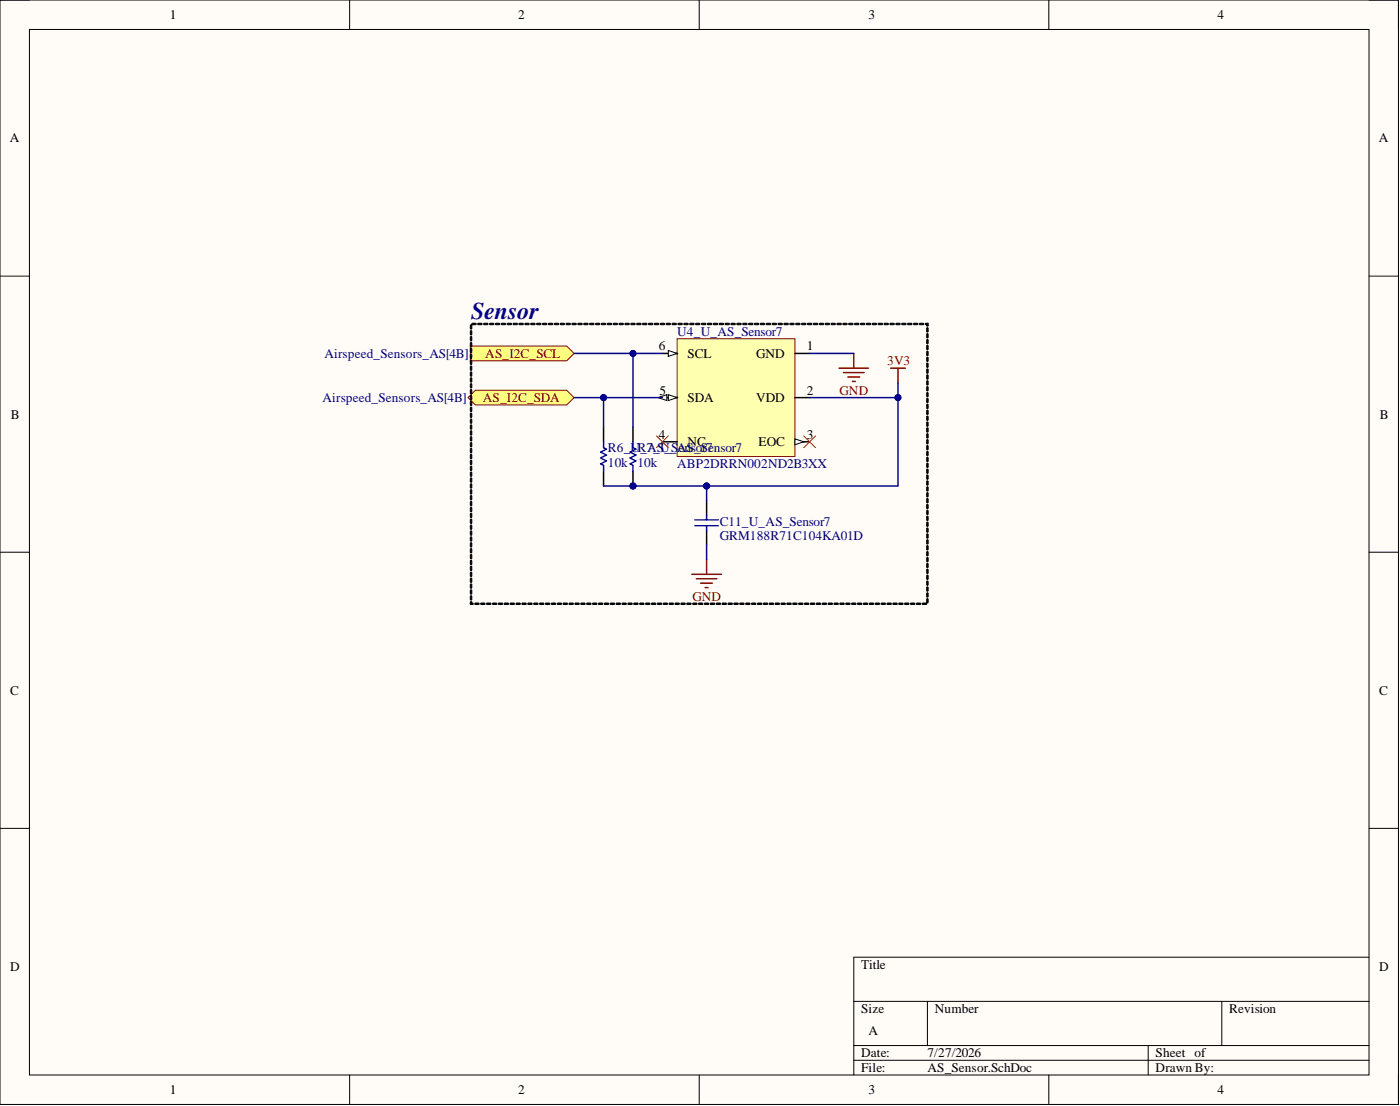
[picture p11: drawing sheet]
<svg xmlns="http://www.w3.org/2000/svg" width="241mm" height="190mm" viewBox="0 0 241 190" stroke-linecap="round" stroke-linejoin="round" font-family="sans-serif">
<path d="M0 0h241v190.2h-241z" fill-rule="evenodd" fill="#fffcf8"/>
<path d="M0 0h241v190.2h-241z" fill="none" stroke="#000" stroke-width=".17"/>
<path d="M5.1 5.1h230.9v180.1h-230.9z" fill-rule="evenodd" fill="#fffcf8"/>
<g fill="none" stroke="#000" stroke-width=".17">
<path d="M0 0h5.1M5.1 5.1h230.9v180.1h-230.9zM60.3 0v5.1M120.5 0v5.1M180.8 0v5.1M236 0h5v5.1M0 47.6h5.1M236 47.6h5M0 95.1h5.1M236 95.1h5M0 142.7h5.1M236 142.7h5"/>
<path d="M147.2 172.5h88.8M159.8 172.5v7.6M210.6 172.5v7.6M236 164.9h-88.8v20.3M60.3 185.2v5M120.5 185.2v5M147.2 180.1h88.8M147.2 182.6h88.8M180.8 185.2v5M197.9 180.1v5.1M241 185.2v5"/>
</g>
<path d="M153.5 63.4h2.5M154.8 63.4v2.5" fill="none" stroke="#800000" stroke-width=".25"/>
<path d="M116.7 58.3h20.3v20.3h-20.3z" fill-rule="evenodd" fill="#ffffb0"/>
<path d="M116.7 58.3h20.3v20.3h-20.3z" fill="none" stroke="#800000" stroke-width=".17"/>
<path d="M137 60.9h2.5M137 68.5h2.5M137 76.1h2.5" fill="none" stroke="#000" stroke-width=".25"/>
<path d="M137 75.6l1.5 .5-1.5 .5z" fill="#f8fcff"/>
<path d="M137 75.6l1.5 .5-1.5 .5z" fill="none" stroke="#000" stroke-width=".17"/>
<path d="M114.2 60.9h2.5" fill="none" stroke="#000" stroke-width=".25"/>
<path d="M115.2 60.4l1.5 .5-1.5 .5z" fill="#f8fcff"/>
<path d="M115.2 60.4l1.5 .5-1.5 .5z" fill="none" stroke="#000" stroke-width=".17"/>
<path d="M114.2 68.5h2.5" fill="none" stroke="#000" stroke-width=".25"/>
<path d="M115.2 68l1.5 .5-1.5 .5z" fill="#f8fcff"/>
<path d="M115.2 68l1.5 .5-1.5 .5z" fill="none" stroke="#000" stroke-width=".17"/>
<path d="M113.4 68.5l1.5-.5v1z" fill="#f8fcff"/>
<path d="M113.4 68.5l1.5-.5v1z" fill="none" stroke="#000" stroke-width=".17"/>
<path d="M114.2 76.1h2.5" fill="none" stroke="#000" stroke-width=".25"/>
<path d="M80.7 68.5l1.2-1.3h15.8l1.3 1.3-1.3 1.3h-15.8z" fill-rule="evenodd" fill="#ffff80"/>
<path d="M80.7 68.5l1.2-1.3h15.8l1.3 1.3-1.3 1.3h-15.8z" fill="none" stroke="#800000" stroke-width=".17"/>
<path d="M81.1 59.6h16.6l1.3 1.3-1.3 1.2h-16.6z" fill-rule="evenodd" fill="#ffff80"/>
<path d="M81.1 59.6h16.6l1.3 1.3-1.3 1.2h-16.6z" fill="none" stroke="#800000" stroke-width=".17"/>
<path d="M113.2 75.1l2 2M115.2 75.1l-2 2" fill="none" stroke="#f00" stroke-width=".17"/>
<circle cx="109.1" cy="83.7" r=".51" fill="#000080"/>
<circle cx="109.1" cy="83.7" r=".51" fill="none" stroke="#000080" stroke-width=".17"/>
<path d="M109.1 73.6v2.5M109.1 81.2v2.5" fill="none" stroke="#000" stroke-width=".25"/>
<circle cx="109.1" cy="83.7" r=".51" fill="#000080"/>
<circle cx="109.1" cy="83.7" r=".51" fill="none" stroke="#000080" stroke-width=".17"/>
<path d="M104 76.1v1l.5 .3-1 .5 1 .5-1 .5 1 .5-1 .5 .5 .3v1M109.1 76.1v1l.5 .3-1 .5 1 .5-1 .5 1 .5-1 .5 .5 .3v1M119.8 89.5h4M119.8 90.6h4M121.8 88.8v.7M121.8 90.6v.7" fill="none" stroke="#00f" stroke-width=".25"/>
<path d="M104 73.6v2.5M104 81.2v2.5M121.8 86.2v2.6M121.8 91.3v2.6" fill="none" stroke="#000" stroke-width=".25"/>
<path d="M144.6 63.4h5.1M145.4 64.2h3.5M146.1 64.9h2.1M146.9 65.7h.5M147.2 60.9v2.5M119.2 98.9h5.1M120 99.7h3.6M121.8 96.4v2.5M120.8 100.4h2M121.5 101.2h.5" fill="none" stroke="#800000" stroke-width=".25"/>
<path d="M81.1 103.7h.2l-.1 .4-.1-.1zM81.1 102.6l.2 .1v.5l-.1 .2-.1-.2zM81.1 101.6l.2 .1v.5l-.1 .1-.1-.1zM81.1 100.6l.2 .1v.5l-.1 .1-.1-.1zM81.1 99.6l.2 .1v.5l-.1 .1-.1-.1zM81.1 98.6l.2 .1v.5l-.1 .1-.1-.1zM81.1 97.6l.2 .1v.5l-.1 .1-.1-.1zM81.1 96.6h.2v.5l-.1 .2-.1-.2zM81.1 95.5l.2 .1v.5l-.1 .2-.1-.2zM81.1 94.5l.2 .1v.5l-.1 .1-.1-.1zM81.1 93.5l.2 .1v.5l-.1 .1-.1-.1zM81.1 92.5l.2 .1v.5l-.1 .1-.1-.1zM81.1 91.5l.2 .1v.5l-.1 .1-.1-.1zM81.1 90.5l.2 .1v.5l-.1 .1-.1-.1zM81.1 89.4l.2 .1v.5l-.1 .2-.1-.2zM81.1 88.4l.2 .1v.5l-.1 .2-.1-.2zM81.1 87.4l.2 .1v.5l-.1 .1-.1-.1zM81.1 86.4l.2 .1v.5l-.1 .1-.1-.1zM81.1 85.4l.2 .1v.5l-.1 .1-.1-.1zM81.1 84.4l.2 .1v.5l-.1 .1-.1-.1zM81.1 83.4l.2 .1v.5l-.1 .1-.1-.1zM81.1 82.3l.2 .1v.5l-.1 .2-.1-.2zM81.1 81.3l.2 .1v.5l-.1 .2-.1-.2zM81.1 80.3l.2 .1v.5l-.1 .1-.1-.1zM81.1 79.3l.2 .1v.5l-.1 .1-.1-.1zM81.1 78.3l.2 .1v.5l-.1 .1-.1-.1zM81.1 77.3l.2 .1v.5l-.1 .1-.1-.1zM81.1 76.3h.2v.6l-.1 .1-.1-.1zM81.1 75.2l.2 .1v.5l-.1 .2-.1-.2zM81.1 74.2l.2 .1v.5l-.1 .2-.1-.2zM81.1 73.2l.2 .1v.5l-.1 .1-.1-.1zM81.1 72.2l.2 .1v.5l-.1 .1-.1-.1zM81.1 71.2l.2 .1v.5l-.1 .1-.1-.1zM81.1 70.2l.2 .1v.5l-.1 .1-.1-.1zM81.1 69.2h.2v.6l-.1 .1-.1-.1zM81.1 68.1l.2 .1v.5l-.1 .2-.1-.2zM81.1 67.1l.2 .1v.5l-.1 .2-.1-.2zM81.1 66.1l.2 .1v.5l-.1 .1-.1-.1zM81.1 65.1l.2 .1v.5l-.1 .1-.1-.1zM81.1 64.1l.2 .1v.5l-.1 .1-.1-.1zM81.1 63.1l.2 .1v.5l-.1 .1-.1-.1zM81.1 62.1h.2v.6l-.1 .1-.1-.1zM81.1 61l.2 .1v.5l-.1 .2-.1-.2zM81.1 60l.2 .1v.5l-.1 .1-.1-.1zM81.1 59l.2 .1v.5l-.1 .1-.1-.1zM81.1 58l.2 .1v.5l-.1 .1-.1-.1zM81.1 57l.2 .1v.5l-.1 .1-.1-.1zM81.1 56l.2 .1v.5l-.1 .1-.1-.1zM81.4 55.7h.6l.1 .1-.1 .1h-.6zM82.4 55.7h.6l.1 .1-.1 .1h-.5zM83.4 55.7h.6l.1 .1-.1 .1h-.5zM84.4 55.7h.6l.1 .1-.1 .1h-.5zM85.4 55.7h.6l.1 .1-.1 .1h-.5zM86.4 55.7h.6l.2 .1-.2 .1h-.5zM87.4 55.7h.6l.2 .1-.2 .1h-.5zM88.5 55.7h.6l.1 .1-.1 .1h-.6zM89.5 55.7h.6l.1 .1-.1 .1h-.5zM90.5 55.7h.6l.1 .1-.1 .1h-.5zM91.5 55.7h.6l.1 .1-.1 .1h-.5zM92.5 55.7h.6l.1 .1-.1 .1h-.5zM93.5 55.7h.6l.2 .1-.2 .1h-.5zM94.5 55.7h.6l.2 .1-.2 .1h-.5zM95.6 55.7h.6l.1 .1-.1 .1h-.5zM96.6 55.7h.6l.1 .1-.1 .1h-.5zM97.6 55.7h.6l.1 .1-.1 .1h-.5zM98.6 55.7h.6l.1 .1-.1 .1h-.5zM99.6 55.7h.6l.1 .1-.1 .1h-.5zM100.6 55.7h.6l.2 .1-.2 .1h-.5zM101.7 55.7h.5l.2 .1-.2 .1h-.5zM102.7 55.7h.6l.1 .1-.1 .1h-.5zM103.7 55.7h.6l.1 .1-.1 .1h-.5zM104.7 55.7h.6l.1 .1-.1 .1h-.5zM105.7 55.7h.6l.1 .1-.1 .1h-.5zM106.7 55.7h.6l.2 .1-.2 .1h-.5zM107.7 55.7h.6l.2 .1-.2 .1h-.5zM108.8 55.7h.6l.1 .1-.1 .1h-.6zM109.8 55.7h.6l.1 .1-.1 .1h-.5zM110.8 55.7h.6l.1 .1-.1 .1h-.5zM111.8 55.7h.6l.1 .1-.1 .1h-.5zM112.8 55.7h.6l.1 .1-.1 .1h-.5zM113.8 55.7h.6l.2 .1-.2 .1h-.5zM114.8 55.7h.6l.2 .1-.2 .1h-.5zM115.9 55.7h.6l.1 .1-.1 .1h-.5zM116.9 55.7h.6l.1 .1-.1 .1h-.5zM117.9 55.7h.6l.1 .1-.1 .1h-.5zM118.9 55.7h.6l.1 .1-.1 .1h-.5zM119.9 55.7h.6l.1 .1-.1 .1h-.5zM120.9 55.7h.6l.2 .1-.2 .1h-.5zM122 55.7h.5l.2 .1-.2 .1h-.5zM123 55.7h.6l.1 .1-.1 .1h-.5zM124 55.7h.6l.1 .1-.1 .1h-.5zM125 55.7h.6l.1 .1-.1 .1h-.5zM126 55.7h.6l.1 .1-.1 .1h-.5zM127 55.7h.6l.1 .1-.1 .1h-.5zM128 55.7h.6l.2 .1-.2 .1h-.5zM129.1 55.7h.6l.1 .1-.1 .1h-.6zM130.1 55.7h.6l.1 .1-.1 .1h-.5zM131.1 55.7h.6l.1 .1-.1 .1h-.5zM132.1 55.7h.6l.1 .1-.1 .1h-.5zM133.1 55.7h.6l.1 .1-.1 .1h-.5zM134.1 55.7h.6l.2 .1-.2 .1h-.5zM135.1 55.7h.6l.2 .1-.2 .1h-.5zM136.2 55.7h.6l.1 .1-.1 .1h-.6zM137.2 55.7h.6l.1 .1-.1 .1h-.5zM138.2 55.7h.6l.1 .1-.1 .1h-.5zM139.2 55.7h.6l.1 .1-.1 .1h-.5zM140.2 55.7h.6l.1 .1-.1 .1h-.5zM141.2 55.7h.6l.2 .1-.2 .1h-.5zM142.2 55.7h.6l.2 .1-.2 .1h-.5zM143.3 55.7h.6l.1 .1-.1 .1h-.5zM144.3 55.7h.6l.1 .1-.1 .1h-.5zM145.3 55.7h.6l.1 .1-.1 .1h-.5zM146.3 55.7h.6l.1 .1-.1 .1h-.5zM147.3 55.7h.6l.1 .1-.1 .1h-.5zM148.3 55.7h.6l.2 .1-.2 .1h-.5zM149.4 55.7h.5l.2 .1-.2 .1h-.5zM150.4 55.7h.6l.1 .1-.1 .1h-.5zM151.4 55.7h.6l.1 .1-.1 .1h-.5zM152.4 55.7h.6l.1 .1-.1 .1h-.5zM153.4 55.7h.6l.1 .1-.1 .1h-.5zM154.4 55.7h.6l.2 .1-.2 .1h-.5zM155.4 55.7h.6l.2 .1-.2 .1h-.5zM156.5 55.7h.6l.1 .1-.1 .1h-.6zM157.5 55.7h.6l.1 .1-.1 .1h-.5zM158.5 55.7h.6l.1 .1-.1 .1h-.5zM159.5 55.7h.5l-.1 .4h-.1l-.1-.3 .1 .1h-.3zM159.8 56.5l.2 .1v.5l-.2 .1-.1-.1zM159.8 57.5l.2 .1v.5l-.2 .1-.1-.1zM159.8 58.5l.2 .1v.5l-.2 .1-.1-.1zM159.8 59.5l.2 .1v.5l-.2 .1-.1-.1zM159.8 60.5l.2 .1v.5l-.2 .2-.1-.2zM159.8 61.5l.2 .1v.5l-.2 .2-.1-.2zM159.8 62.6l.2 .1v.5l-.2 .1-.1-.1zM159.8 63.6l.2 .1v.5l-.2 .1-.1-.1zM159.8 64.6l.2 .1v.5l-.2 .1-.1-.1zM159.8 65.6l.2 .1v.5l-.2 .1-.1-.1zM159.8 66.6l.2 .1v.5l-.2 .1-.1-.1zM159.8 67.6l.2 .1v.5l-.2 .2-.1-.2zM159.8 68.7h.2v.5l-.2 .2-.1-.2zM159.8 69.7l.2 .1v.5l-.2 .1-.1-.1zM159.8 70.7l.2 .1v.5l-.2 .1-.1-.1zM159.8 71.7l.2 .1v.5l-.2 .1-.1-.1zM159.8 72.7l.2 .1v.5l-.2 .1-.1-.1zM159.8 73.7l.2 .1v.5l-.2 .1-.1-.1zM159.8 74.7l.2 .1v.5l-.2 .2-.1-.2zM159.8 75.8h.2v.5l-.2 .2-.1-.2zM159.8 76.8l.2 .1v.5l-.2 .1-.1-.1zM159.8 77.8l.2 .1v.5l-.2 .1-.1-.1zM159.8 78.8l.2 .1v.5l-.2 .1-.1-.1zM159.8 79.8l.2 .1v.5l-.2 .1-.1-.1zM159.8 80.8l.2 .1v.5l-.2 .1-.1-.1zM159.8 81.8l.2 .1v.5l-.2 .2-.1-.2zM159.8 82.9h.2v.6l-.2 .1-.1-.1zM159.8 83.9l.2 .1v.5l-.2 .1-.1-.1zM159.8 84.9l.2 .1v.5l-.2 .1-.1-.1zM159.8 85.9l.2 .1v.5l-.2 .1-.1-.1zM159.8 86.9l.2 .1v.5l-.2 .1-.1-.1zM159.8 87.9l.2 .1v.5l-.2 .2-.1-.2zM159.8 88.9l.2 .1v.5l-.2 .2-.1-.2zM159.8 90h.2v.6l-.2 .1-.1-.1zM159.8 91l.2 .1v.5l-.2 .1-.1-.1zM159.8 92l.2 .1v.5l-.2 .1-.1-.1zM159.8 93l.2 .1v.5l-.2 .1-.1-.1zM159.8 94l.2 .1v.5l-.2 .1-.1-.1zM159.8 95l.2 .1v.5l-.2 .2-.1-.2zM159.8 96l.2 .1v.5l-.2 .2-.1-.2zM159.8 97.1h.2v.6l-.2 .1-.1-.1zM159.8 98.1l.2 .1v.5l-.2 .1-.1-.1zM159.8 99.1l.2 .1v.5l-.2 .1-.1-.1zM159.8 100.1l.2 .1v.5l-.2 .1-.1-.1zM159.8 101.1l.2 .1v.5l-.2 .1-.1-.1zM159.8 102.1l.2 .1v.5l-.2 .2-.1-.2zM159.8 103.1l.2 .1v.5l-.2 .2-.1-.2zM159 103.9h.6l.1 .1-.1 .1h-.5zM158 103.9h.6l.1 .1-.1 .1h-.5zM157 103.9h.6l.1 .1-.1 .1h-.5zM155.9 103.9h.6l.2 .1-.2 .1h-.5zM154.9 103.9h.6l.2 .1-.2 .1h-.5zM153.9 103.9h.6l.1 .1-.1 .1h-.5zM152.9 103.9h.6l.1 .1-.1 .1h-.5zM151.9 103.9h.6l.1 .1-.1 .1h-.5zM150.9 103.9h.6l.1 .1-.1 .1h-.5zM149.9 103.9h.6l.1 .1-.1 .1h-.6zM148.8 103.9h.6l.2 .1-.2 .1h-.5zM147.8 103.9h.6l.2 .1-.2 .1h-.5zM146.8 103.9h.6l.1 .1-.1 .1h-.5zM145.8 103.9h.6l.1 .1-.1 .1h-.5zM144.8 103.9h.6l.1 .1-.1 .1h-.5zM143.8 103.9h.6l.1 .1-.1 .1h-.5zM142.8 103.9h.6l.1 .1-.1 .1h-.6zM141.7 103.9h.6l.2 .1-.2 .1h-.5zM140.7 103.9h.6l.1 .1-.1 .1h-.5zM139.7 103.9h.6l.1 .1-.1 .1h-.5zM138.7 103.9h.6l.1 .1-.1 .1h-.5zM137.7 103.9h.6l.1 .1-.1 .1h-.5zM136.7 103.9h.6l.1 .1-.1 .1h-.5zM135.7 103.9h.5l.2 .1-.2 .1h-.5zM134.6 103.9h.6l.2 .1-.2 .1h-.5zM133.6 103.9h.6l.1 .1-.1 .1h-.5zM132.6 103.9h.6l.1 .1-.1 .1h-.5zM131.6 103.9h.6l.1 .1-.1 .1h-.5zM130.6 103.9h.6l.1 .1-.1 .1h-.5zM129.6 103.9h.6l.1 .1-.1 .1h-.5zM128.5 103.9h.6l.2 .1-.2 .1h-.5zM127.5 103.9h.6l.2 .1-.2 .1h-.5zM126.5 103.9h.6l.1 .1-.1 .1h-.5zM125.5 103.9h.6l.1 .1-.1 .1h-.5zM124.5 103.9h.6l.1 .1-.1 .1h-.5zM123.5 103.9h.6l.1 .1-.1 .1h-.5zM122.5 103.9h.6l.1 .1-.1 .1h-.6zM121.4 103.9h.6l.2 .1-.2 .1h-.5zM120.4 103.9h.6l.2 .1-.2 .1h-.5zM119.4 103.9h.6l.1 .1-.1 .1h-.5zM118.4 103.9h.6l.1 .1-.1 .1h-.5zM117.4 103.9h.6l.1 .1-.1 .1h-.5zM116.4 103.9h.6l.1 .1-.1 .1h-.5zM115.4 103.9h.6l.1 .1-.1 .1h-.6zM114.3 103.9h.6l.2 .1-.2 .1h-.5zM113.3 103.9h.6l.1 .1-.1 .1h-.5zM112.3 103.9h.6l.1 .1-.1 .1h-.5zM111.3 103.9h.6l.1 .1-.1 .1h-.5zM110.3 103.9h.6l.1 .1-.1 .1h-.5zM109.3 103.9h.6l.1 .1-.1 .1h-.5zM108.2 103.9h.6l.2 .1-.2 .1h-.5zM107.2 103.9h.6l.2 .1-.2 .1h-.5zM106.2 103.9h.6l.1 .1-.1 .1h-.5zM105.2 103.9h.6l.1 .1-.1 .1h-.5zM104.2 103.9h.6l.1 .1-.1 .1h-.5zM103.2 103.9h.6l.1 .1-.1 .1h-.5zM102.2 103.9h.6l.1 .1-.1 .1h-.6zM101.1 103.9h.6l.2 .1-.2 .1h-.5zM100.1 103.9h.6l.2 .1-.2 .1h-.5zM99.1 103.9h.6l.1 .1-.1 .1h-.5zM98.1 103.9h.6l.1 .1-.1 .1h-.5zM97.1 103.9h.6l.1 .1-.1 .1h-.5zM96.1 103.9h.6l.1 .1-.1 .1h-.5zM95.1 103.9h.6l.1 .1-.1 .1h-.6zM94 103.9h.6l.2 .1-.2 .1h-.5zM93 103.9h.6l.1 .1-.1 .1h-.5zM92 103.9h.6l.1 .1-.1 .1h-.5zM91 103.9h.6l.1 .1-.1 .1h-.5zM90 103.9h.6l.1 .1-.1 .1h-.5zM89 103.9h.6l.1 .1-.1 .1h-.5zM88 103.9h.5l.2 .1-.2 .1h-.5zM86.9 103.9h.6l.2 .1-.2 .1h-.5zM85.9 103.9h.6l.1 .1-.1 .1h-.5zM84.9 103.9h.6l.1 .1-.1 .1h-.5zM83.9 103.9h.6l.1 .1-.1 .1h-.5zM82.9 103.9h.6l.1 .1-.1 .1h-.5zM81.9 103.9h.6l.1 .1-.1 .1h-.5zM81.1 103.9h.3l.2 .1-.4 .1z" fill="#000" stroke="#000" stroke-width=".17"/>
<path d="M138.5 75.1l2.1 2M140.6 75.1l-2.1 2" fill="none" stroke="#f00" stroke-width=".17"/>
<path d="M99 68.5h15.2" fill="none" stroke="#000080" stroke-width=".25"/>
<circle cx="104" cy="68.5" r=".51" fill="#000080"/>
<circle cx="104" cy="68.5" r=".51" fill="none" stroke="#000080" stroke-width=".17"/>
<path d="M99 60.9h15.2" fill="none" stroke="#000080" stroke-width=".25"/>
<circle cx="109.1" cy="60.9" r=".51" fill="#000080"/>
<circle cx="109.1" cy="60.9" r=".51" fill="none" stroke="#000080" stroke-width=".17"/>
<path d="M139.5 60.9h7.7M154.8 65.9v2.6h-15.3" fill="none" stroke="#000080" stroke-width=".25"/>
<circle cx="154.8" cy="68.5" r=".51" fill="#000080"/>
<circle cx="154.8" cy="68.5" r=".51" fill="none" stroke="#000080" stroke-width=".17"/>
<path d="M154.8 68.5v15.2h-33" fill="none" stroke="#000080" stroke-width=".25"/>
<circle cx="154.8" cy="68.5" r=".51" fill="#000080"/>
<circle cx="154.8" cy="68.5" r=".51" fill="none" stroke="#000080" stroke-width=".17"/>
<circle cx="121.8" cy="83.7" r=".51" fill="#000080"/>
<circle cx="121.8" cy="83.7" r=".51" fill="none" stroke="#000080" stroke-width=".17"/>
<path d="M109.1 83.7h12.7" fill="none" stroke="#000080" stroke-width=".25"/>
<circle cx="121.8" cy="83.7" r=".51" fill="#000080"/>
<circle cx="121.8" cy="83.7" r=".51" fill="none" stroke="#000080" stroke-width=".17"/>
<circle cx="109.1" cy="83.7" r=".51" fill="#000080"/>
<circle cx="109.1" cy="83.7" r=".51" fill="none" stroke="#000080" stroke-width=".17"/>
<path d="M104 83.7h5.1" fill="none" stroke="#000080" stroke-width=".25"/>
<circle cx="109.1" cy="83.7" r=".51" fill="#000080"/>
<circle cx="109.1" cy="83.7" r=".51" fill="none" stroke="#000080" stroke-width=".17"/>
<path d="M109.1 60.9v12.7" fill="none" stroke="#000080" stroke-width=".25"/>
<circle cx="109.1" cy="60.9" r=".51" fill="#000080"/>
<circle cx="109.1" cy="60.9" r=".51" fill="none" stroke="#000080" stroke-width=".17"/>
<path d="M104 68.5v5.1" fill="none" stroke="#000080" stroke-width=".25"/>
<circle cx="104" cy="68.5" r=".51" fill="#000080"/>
<circle cx="104" cy="68.5" r=".51" fill="none" stroke="#000080" stroke-width=".17"/>
<path d="M121.8 83.7v2.5M121.8 93.9v2.5" fill="none" stroke="#000080" stroke-width=".25"/>
<circle cx="121.8" cy="83.7" r=".51" fill="#000080"/>
<circle cx="121.8" cy="83.7" r=".51" fill="none" stroke="#000080" stroke-width=".17"/>
<text font-size="4.1" fill="#000080" x="81.2" y="54.9">Sensor</text>
<g font-size="2.3">
<text x="29.3" y="3.3">1</text>
<text x="89.3" y="3.3">2</text>
<text x="149.7" y="3.3">3</text>
<text x="209.8" y="3.3">4</text>
<text x="1.7" y="24.5">A</text>
<text x="237.7" y="24.5">A</text>
<text x="113.6" y="60.4">6</text>
<text x="118.5" y="61.6">SCL</text>
<text x="130.3" y="61.6">GND</text>
<text x="139" y="60.4">1</text>
<text x="113.7" y="68">5</text>
<text x="118.5" y="69.2">SDA</text>
<text x="130.3" y="69.2">VDD</text>
<text x="139" y="68">2</text>
<text x="1.9" y="72.1">B</text>
<text x="113.6" y="75.6">4</text>
<text x="118.5" y="76.9">NC</text>
<text x="130.8" y="76.9">EOC</text>
<text x="139" y="75.6">3</text>
<text x="237.8" y="72.1">B</text>
<text x="1.8" y="119.6">C</text>
<text x="237.7" y="119.6">C</text>
<text x="1.8" y="167.2">D</text>
<text x="148.4" y="166.9">Title</text>
<text x="237.7" y="167.2">D</text>
<text x="148.4" y="174.5">Size</text>
<text x="149.7" y="178.3">A</text>
<text x="161.1" y="174.5">Number</text>
<text x="211.9" y="174.5">Revision</text>
<text x="148.4" y="182.1">Date:</text>
<text x="148.4" y="184.7">File:</text>
<text x="159.8" y="182.1">7/27/2026</text>
<text x="159.8" y="184.7">AS_Sensor.SchDoc</text>
<text x="199.2" y="182.1">Sheet of</text>
<text x="199.2" y="184.7">Drawn By:</text>
<text x="29.3" y="188.5">1</text>
<text x="89.3" y="188.5">2</text>
<text x="149.7" y="188.5">3</text>
<text x="209.8" y="188.5">4</text>
</g>
<g font-size="2.3" fill="#000080">
<text x="116.7" y="57.8">U4_U_AS_Sensor7</text>
<text x="55.9" y="61.6">Airspeed_Sensors_AS[4B]</text>
<text x="55.6" y="69.2">Airspeed_Sensors_AS[4B]</text>
<text x="104.8" y="77.9">R6_UR7_U_AS_Sensor7</text>
<text x="110.4" y="77.9">_AS_Sensor7</text>
<text x="104.8" y="80.4">10k</text>
<text x="109.9" y="80.4">10k</text>
<text x="116.7" y="80.7">ABP2DRRN002ND2B3XX</text>
<text x="124.1" y="90.6">C11_U_AS_Sensor7</text>
<text x="124.1" y="93.1">GRM188R71C104KA01D</text>
</g>
<g font-size="2.3" fill="#800000">
<text x="83.6" y="61.6">AS_I2C_SCL</text>
<text x="152.9" y="62.9">3V3</text>
<text x="83.2" y="69.2">AS_I2C_SDA</text>
<text x="144.7" y="68">GND</text>
<text x="119.3" y="103.5">GND</text>
</g>
</svg>
